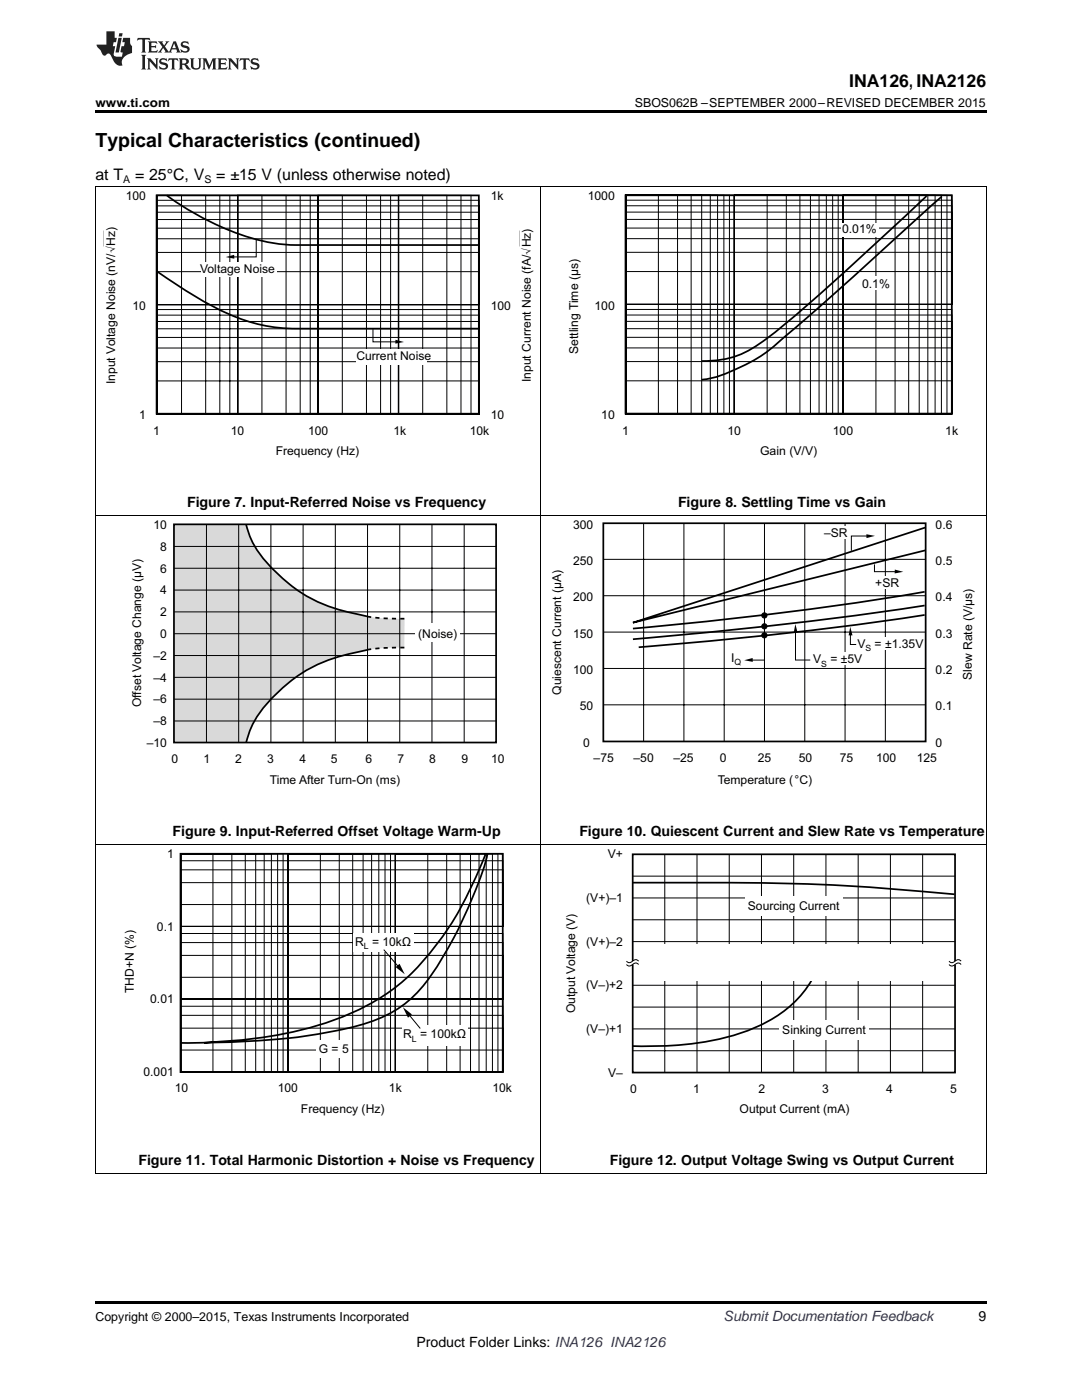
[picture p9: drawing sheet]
<svg xmlns="http://www.w3.org/2000/svg" width="216mm" height="279mm" viewBox="0 0 216 279" stroke-linecap="round" stroke-linejoin="round" font-family="sans-serif">
<path d="M19 234.2h.2zM196.7 234.2h.1zM19 259.7h177.8v.5h-177.8z" fill="#000"/>
<g fill="none" stroke="#000" stroke-width=".2">
<path d="M19.1 168.6v65.6M36 170.4h20.5v43.5h-20.5zM36 170.4h19.4v43.5h-19.4zM36 170.4h18.2v43.5h-18.2zM36 170.4h16.7v43.5h-16.7zM36 170.4h15v43.5h-15zM36 170.4h12.9v43.5h-12.9zM36 170.4h10.3v43.5h-10.3zM36 170.4h6.5v43.5h-6.5zM36 170.4h64.3v14.5h-64.3zM36 171.8h64.3v13.1h-64.3zM36 173.6h64.3v11.3h-64.3z"/>
<path d="M36 176.2h64.3v8.7h-64.3zM57.5 170.4h21.4v43.5h-21.4zM57.5 170.4h20.4v43.5h-20.4zM57.5 170.4h19.3v43.5h-19.3zM57.5 170.4h18.1v43.5h-18.1zM57.5 170.4h16.7v43.5h-16.7zM57.5 170.4h15v43.5h-15zM57.5 170.4h12.9v43.5h-12.9zM57.5 170.4h10.2v43.5h-10.2zM57.5 170.4h6.4v43.5h-6.4zM78.9 170.4h20.5v43.5h-20.5zM78.9 170.4h19.4v43.5h-19.4z"/>
<path d="M78.9 170.4h18.1v43.5h-18.1zM78.9 170.4h16.7v43.5h-16.7zM78.9 170.4h15v43.5h-15zM78.9 170.4h12.9v43.5h-12.9zM78.9 170.4h10.2v43.5h-10.2zM78.9 170.4h6.5v43.5h-6.5zM107.9 168.6v65.6M196.8 168.6v65.6M36 180.5h64.3v4.4h-64.3zM36 186.3h64.3v13.1h-64.3zM36 188.1h64.3v11.3h-64.3zM36 190.7h64.3v8.7h-64.3z"/>
<path d="M36 195h64.3v4.4h-64.3zM36 199.4h64.3v14.5h-64.3zM36 200.8h64.3v13.1h-64.3zM36 202.6h64.3v11.3h-64.3zM36 205.2h64.3v8.7h-64.3zM36 209.6h64.3v4.3h-64.3zM19 234.2h177.8"/>
</g>
<g fill="#fff">
<path d="M80.2 204.7h13v4h-13z"/>
<path d="M63.1 207.7h7.1v3.4h-7.1z"/>
<path d="M70.5 186.3h12.2v3.6h-12.2z"/>
</g>
<path d="M78.9 193l.8-.7 1.1 2.1zM80.4 201l1.8 1.4-.8 .7z" fill="#000"/>
<g fill="none" stroke="#000" stroke-width=".2">
<path d="M126.3 174.9h64.3M126.3 179.2h64.3M132.6 170.5v43.5M139.1 170.5v43.5M145.5 170.5v43.5M151.9 170.5v43.5M158.4 170.5v43.5M164.8 170.5v43.5M171.2 170.5v43.5M177.7 170.5v43.5M184.1 170.5v43.5M76.6 189.5l3.3 3.9"/>
<path d="M126.3 183.6h64.3M126.3 187.9h64.3M126.3 196.6h64.3M189.4 192.5a.75 .75 0 0 0 1.2 0 .75 .75 0 0 1 1.2 0M189.4 191.8a.75 .75 0 0 0 1.2 0 .75 .75 0 0 1 1.2 0M81.3 202.1l2.6 3.2M126.3 201h64.3M126.3 205.3h64.3M126.3 209.7h64.3"/>
</g>
<path d="M36 170.4h64.3v43.5h-64.3zM96.9 170.4a67.6 67.6 0 0 1-14.6 23.7 46.2 46.2 0 0 1-21.8 11.3 109.9 109.9 0 0 1-19.8 2.7M97.3 170.5a73.7 73.7 0 0 1-5.7 14.6 64.7 64.7 0 0 1-8 12.6 23.7 23.7 0 0 1-12.6 7.1 113.7 113.7 0 0 1-25.6 3.2l-9.4 .1M126.2 176.2h7.6a475 475 0 0 1 56.7 2.3M126.2 191.8v-21.3h64.4v21.3M126.2 192.5v21.6h64.4v-21.6M162 195.5a25.4 25.4 0 0 1-15.3 11 67.5 67.5 0 0 1-20.5 2.3" fill="none" stroke="#000" stroke-width=".35"/>
<g fill="#fff">
<path d="M148.7 178.9h19.5v3.8h-19.5z"/>
<path d="M155.6 203.6h17.8v3.8h-17.8z"/>
</g>
<path d="M125 192.5a.75 .75 0 0 0 1.2 0 .75 .75 0 0 1 1.2 0M125 191.8a.75 .75 0 0 0 1.2 0 .75 .75 0 0 1 1.2 0" fill="none" stroke="#000" stroke-width=".2"/>
<path d="M128.1 188.5h59.8v7.4h-59.8z" fill="#fff"/>
<path d="M19.1 102.9v65.7M107.9 102.9v65.7M196.8 102.9v65.7M19 168.5h177.8" fill="none" stroke="#000" stroke-width=".2"/>
<path d="M34.7 104.7h14.4a17.6 17.6 0 0 0 5.4 9 30.8 30.8 0 0 0 18 9.1 30.9 30.9 0 0 0 8.2 .7v5.8a38.7 38.7 0 0 0-20.1 4.8 27.4 27.4 0 0 0-10.7 11.5l-.8 2.6h-14.4z" fill="#d9d9d9"/>
<path d="M34.7 104.6h64.3v43.6h-64.3z" fill="none" stroke="#000" stroke-width=".35"/>
<g fill="none" stroke="#000" stroke-width=".2">
<path d="M34.7 109.1h64.3M34.7 113.4h64.3M34.7 117.8h64.3M41.2 104.6v43.6M47.6 104.6v43.6M54.1 104.6v43.6M60.5 104.6v43.6M66.9 104.6v43.6M73.3 104.6v43.6M79.8 104.6v43.6M86.2 104.6v43.6M92.6 104.6v43.6"/>
<path d="M34.7 122.1h64.3M34.7 126.5h64.3M34.7 130.8h64.3M34.7 135.2h64.3M34.7 139.5h64.3M34.7 143.9h64.3M77.4 148.2h10.7"/>
</g>
<path d="M82.9 124.4h8.9v3.7h-8.9z" fill="#fff"/>
<path d="M73.2 129.7a41.9 41.9 0 0 1 8.2-.5M73.2 123a41.9 41.9 0 0 0 8.2 .5" fill="none" stroke="#000" stroke-width=".35" stroke-dasharray=".8 .8" stroke-linecap="butt"/>
<path d="M49.1 104.7a17.6 17.6 0 0 0 5.4 9 31 31 0 0 0 18 9.1l.8 .2M120.4 104.4h64.3v43.6h-64.3zM73.3 129.7a35.8 35.8 0 0 0-14.1 5.4 26.9 26.9 0 0 0-9.3 10.5l-.8 2.6" fill="none" stroke="#000" stroke-width=".35"/>
<path d="M120.4 111.6h64.3M120.4 118.9h64.3M128.4 104.4v43.5M136.5 104.4v43.5M144.5 104.4v43.5M152.5 104.4v43.5M160.6 104.4v43.5M168.6 104.4v43.5M176.7 104.4v43.5M120.4 126.1h64.3M120.4 133.4h64.3M120.4 140.7h64.3" fill="none" stroke="#000" stroke-width=".2"/>
<g fill="#fff">
<path d="M173.9 114.9h6.5v2.6h-6.5z"/>
<path d="M163.7 105h5.8v2.6h-5.8z"/>
</g>
<path d="M173.6 107h-3.7v2.9M174.5 112.6v1.5h4.7" fill="none" stroke="#000" stroke-width=".2"/>
<path d="M172.9 106.6l1.7 .3-1.7 .5zM178.5 113.7l1.7 .4-1.7 .3z" fill="#000"/>
<path d="M162.7 130.2h10.2v2.6h-10.2z" fill="#fff"/>
<path d="M158.7 125.6v6.1h3" fill="none" stroke="#000" stroke-width=".2"/>
<path d="M158.7 124.5l.4 1.7-.7 .1z" fill="#000"/>
<path d="M173.2 127.2h10.2v2.5h-10.2z" fill="#fff"/>
<path d="M152.5 122.8v8.9h-3M169.7 126.3v2.3h1.1" fill="none" stroke="#000" stroke-width=".2"/>
<path d="M148.5 131.8l1.7-.5v.8zM169.7 125.1l.4 1.7h-.8z" fill="#000"/>
<path d="M184.5 118.1a751.1 751.1 0 0 1-58.2 7.3M184.7 105.2l-58.4 19.1 58.3-14.5M184.5 120.8a896.8 896.8 0 0 1-58.2 6.8M184.5 122.7a825.4 825.4 0 0 1-57.1 6.5" fill="none" stroke="#000" stroke-width=".35"/>
<path d="M145 130.6h2.8v2.5h-2.8z" fill="#fff"/>
<g fill="#000">
<circle cx="152.5" cy="126.8" r=".52"/>
<circle cx="152.5" cy="122.8" r=".52"/>
<circle cx="152.5" cy="125" r=".52"/>
</g>
<g fill="none" stroke="#000" stroke-width=".2">
<path d="M19.1 37.2v65.7M31.2 40h64.4v20.8h-64.4zM31.3 39h16.1v43.6h-16.1zM31.3 39h14.6v43.6h-14.6zM31.3 39h12.6v43.6h-12.6zM31.3 39h9.7v43.6h-9.7zM31.3 39h4.9v43.6h-4.9zM47.4 39h16.1v43.6h-16.1zM47.4 39h14.5v43.6h-14.5zM47.4 39h12.5v43.6h-12.5zM47.4 39h9.7v43.6h-9.7zM47.4 39h4.9v43.6h-4.9z"/>
<path d="M63.5 39h16v43.6h-16zM63.5 39h14.4v43.6h-14.4zM63.5 39h12.4v43.6h-12.4zM63.5 39h9.6v43.6h-9.6zM63.5 39h4.8v43.6h-4.8zM79.5 39h14.5v43.6h-14.5zM79.5 39h12.5v43.6h-12.5zM79.5 39h9.7v43.6h-9.7zM79.5 39h4.8v43.6h-4.8zM107.9 37.2v65.7M196.8 37.2v65.7M20.7 46.1v3.1"/>
<path d="M31.2 41.1h64.4v19.7h-64.4zM31.2 42.4h64.4v18.4h-64.4zM31.2 43.8h64.4v17h-64.4zM31.2 45.5h64.4v15.3h-64.4zM31.2 47.7h64.4v13.1h-64.4zM31.2 50.4h64.4v10.4h-64.4zM31.2 54.2h64.4v6.6h-64.4zM103.6 46.1v3.1M31.2 60.8h64.4v21.8h-64.4zM31.2 61.8h64.4v20.8h-64.4zM31.2 62.9h64.4v19.7h-64.4zM31.2 64.2h64.4v18.4h-64.4z"/>
<path d="M31.2 65.6h64.4v17h-64.4zM31.2 67.3h64.4v15.3h-64.4zM31.2 69.5h64.4v13.1h-64.4zM31.2 72.2h64.4v10.4h-64.4zM31.2 76h64.4v6.6h-64.4zM19 102.9h177.8"/>
<circle cx="152.5" cy="126.8" r=".52"/>
<circle cx="152.5" cy="122.8" r=".52"/>
<circle cx="152.5" cy="125" r=".52"/>
</g>
<path d="M31.2 39h64.3v43.6h-64.3zM33.3 39a54.1 54.1 0 0 0 21.5 9.6 105.5 105.5 0 0 0 13.1 .3h27.6M31.2 54.1a76.8 76.8 0 0 0 16.8 9.5 35.2 35.2 0 0 0 13.8 2h33.8" fill="none" stroke="#000" stroke-width=".35"/>
<path d="M71 69.7h14v3.1h-14z" fill="#fff"/>
<path d="M51.1 47.8v3.5h-5M74.4 65.7v2.5h5.2" fill="none" stroke="#000" stroke-width=".2"/>
<path d="M45 51.3l1.7-.4 .1 .7zM78.9 67.8l1.7 .5-1.7 .3z" fill="#000"/>
<path d="M40.1 52.4h15.1v2.9h-15.1z" fill="#fff"/>
<g fill="none" stroke="#000" stroke-width=".2">
<path d="M124.8 40h65.1v20.8h-65.1zM124.8 39h65.1v21.8h-65.1zM124.8 39h20.7v43.6h-20.7zM124.8 39h19.6v43.6h-19.6zM124.8 39h18.4v43.6h-18.4zM124.8 39h16.9v43.6h-16.9zM124.8 39h15.2v43.6h-15.2zM124.8 39h13.1v43.6h-13.1zM124.8 39h10.4v43.6h-10.4zM124.8 39h6.6v43.6h-6.6zM146.5 39h20.8v43.6h-20.8zM146.5 39h19.6v43.6h-19.6z"/>
<path d="M146.5 39h18.4v43.6h-18.4zM146.5 39h16.9v43.6h-16.9zM146.5 39h15.2v43.6h-15.2zM146.5 39h13.1v43.6h-13.1zM146.5 39h10.4v43.6h-10.4zM146.5 39h6.6v43.6h-6.6zM146.5 39h21.7v43.6h-21.7zM168.2 39h20.8v43.6h-20.8zM168.2 39h19.6v43.6h-19.6zM168.2 39h18.4v43.6h-18.4zM168.2 39h16.9v43.6h-16.9zM168.2 39h15.2v43.6h-15.2z"/>
<path d="M168.2 39h13.1v43.6h-13.1zM168.2 39h10.4v43.6h-10.4zM168.2 39h6.6v43.6h-6.6zM124.8 41.1h65.1v19.7h-65.1zM124.8 42.3h65.1v18.5h-65.1zM124.8 43.8h65.1v17h-65.1zM124.8 45.5h65.1v15.3h-65.1zM124.8 47.6h65.1v13.2h-65.1zM124.8 50.4h65.1v10.4h-65.1zM124.8 54.2h65.1v6.6h-65.1zM124.8 61.8h65.1v20.8h-65.1zM124.8 62.9h65.1v19.7h-65.1z"/>
<path d="M124.8 64.1h65.1v18.5h-65.1zM124.8 65.6h65.1v17h-65.1zM124.8 67.3h65.1v15.3h-65.1zM124.8 69.4h65.1v13.2h-65.1zM124.8 72.2h65.1v10.4h-65.1zM124.8 76h65.1v6.6h-65.1z"/>
</g>
<path d="M124.8 39h65.1v43.5h-65.1z" fill="none" stroke="#000" stroke-width=".35"/>
<g fill="#fff">
<path d="M167.8 44.5h7.5v2.8h-7.5z"/>
<path d="M171.8 55.2h6.3v2.7h-6.3z"/>
</g>
<path d="M184.9 39.1a676.7 676.7 0 0 1-30.5 27.4 23.4 23.4 0 0 1-9.3 5.1l-2.4 .3-2.7 .2M187.9 39.2l-3.9 3.5a714.3 714.3 0 0 1-31.4 27.8 35 35 0 0 1-11.7 5.2l-.9 .1" fill="none" stroke="#000" stroke-width=".35"/>
<path d="M19 37.2h177.8" fill="none" stroke="#000" stroke-width=".2"/>
<path d="M19 22h177.8v.5h-177.8z" fill="#000"/>
<g fill="#231f20">
<path d="M27.5 7.6l-.1 .5 .4-.2h.6v.1v2.1l-.2 .4h1l-.3-.4v-2.1l.1-.1h.5l.5 .2-.2-.5zM29.5 8.3l.2 .3v1.5l-.2 .4h1.8l.2-.6a1.04 1.04 0 0 1-1.3 .2v-.7h.6l.3 .2v-.6l-.3 .2h-.6v-.6l.8-.1 .4 .3-.2-.5zM31.5 8.3l.9 1.1-.9 1.1h.8l-.2-.2 .5-.7 .4 .7-.2 .2h1.5l-.1-.2 .1-.4h.9l.1 .4-.2 .2h1l-.3-.3-.7-1.9h-.5l-.9 2-.8-1 .9-1h-.8l.1 .3-.3 .5-.4-.6 .2-.2zM34.7 8.6l.4 1h-.7zM36.3 8.4a.63 .63 0 0 0-.2 .7 .63 .63 0 0 0 .6 .4l.6 .2 .1 .2a.75 .75 0 0 1-.7 .4 .75 .75 0 0 1-.6-.5l.1 .7 .1-.1a1.11 1.11 0 0 0 1.5-.6 1.13 1.13 0 0 0-1.2-.8l-.1-.4a1.04 1.04 0 0 1 1.2 .2l-.2-.5-.1 .1-.5-.2zM28.2 10.9l.2 .4v2.2l-.2 .4h1l-.3-.4v-2.2l.3-.4zM29.3 11.6l.3 .4v1.5l-.3 .4h.8l-.2-.4v-1.3l1.5 1.7v-1.9l.2-.4h-.7l.2 .4v.9l-1.1-1.3zM32 11.8a.62 .62 0 0 0-.2 .7 .62 .62 0 0 0 .6 .4l.6 .1 .1 .3a.76 .76 0 0 1-.7 .3 .76 .76 0 0 1-.6-.4l.1 .7 .1-.1a1.11 1.11 0 0 0 1.5-.6 1.13 1.13 0 0 0-1.2-.8l-.1-.4a1.04 1.04 0 0 1 1.2 .2l-.2-.6-.1 .1-.5-.1zM33.7 11.6l-.2 .6a.61 .61 0 0 1 .8-.3v1.6l-.2 .4h.9l-.2-.4v-1.6a.63 .63 0 0 1 .8 .3l-.2-.6zM35.6 11.6l.3 .4v1.5l-.3 .4h1l-.2-.2v-.8l.5 .2a.76 .76 0 0 0 1.2 .7l-1-1a.58 .58 0 0 0 .6-.5 .58 .58 0 0 0-.5-.6zM36.4 11.9h.1a.45 .45 0 0 1 .5 .1 .45 .45 0 0 1 .1 .5l-.7 .2zM37.9 11.6l.2 .2a2.17 2.17 0 0 0 .3 1.9 .99 .99 0 0 0 1.6-.6v-1.1l.2-.4h-.7l.2 .2a1.92 1.92 0 0 1-.2 1.8 .6 .6 0 0 1-.9-.5v-1.1l.2-.4zM40.4 11.6l.2 .4v1.5l-.2 .4h.7l-.2-.4v-1.4l.8 1.8 .8-1.8v1.4l-.2 .4h.9l-.2-.4v-1.5l.2-.4h-.8l-.6 1.5-.6-1.5zM43.4 11.6l.2 .4v1.5l-.2 .4h1.8l.2-.6a1.04 1.04 0 0 1-1.3 .1v-.6h.5l.4 .2v-.6l-.4 .2h-.5v-.7h.8l.3 .3-.1-.6zM45.5 11.6l.2 .4v1.5l-.2 .4h.7l-.2-.4v-1.3l1.5 1.7v-1.9l.2-.4h-.7l.2 .4v.9l-1.1-1.3zM47.9 11.6l-.1 .6a.61 .61 0 0 1 .8-.3v1.6l-.3 .4h1l-.3-.4 .1-1.6a.63 .63 0 0 1 .7 .3l-.1-.6zM50.2 11.8a.62 .62 0 0 0-.2 .7 .62 .62 0 0 0 .6 .4l.6 .1 .2 .3a.76 .76 0 0 1-.8 .3 .76 .76 0 0 1-.6-.4l.1 .7 .2-.1a1.11 1.11 0 0 0 1.5-.6 1.13 1.13 0 0 0-1.3-.8l-.1-.4a1.04 1.04 0 0 1 1.2 .2l-.1-.6-.2 .1-.5-.1z"/>
<path d="M21.2 6.3v2.6h-1.9l.1 .4 .7 .9a.91 .91 0 0 0 1 .8 .56 .56 0 0 1 .5-.3 .56 .56 0 0 1 .5 .3l.4 .8a1.53 1.53 0 0 0 1.9 1.2 1.54 1.54 0 0 1 1-2.1l.9-.3v-1.4a1.52 1.52 0 0 1-.3-1.6h-1.4l-.2 .8h.5l-.2 .8h-.4l-.2 1v.2l.4 .1-.2 .8a1.93 1.93 0 0 1-1.6-.3l.3-1.8h-.5l.2-.8h.4l.2-.8h-.4v-1.3zM23.6 7.6l-.6 2.9h.7l.6-2.9zM23.8 6.6l-.1 .7h.6l.2-.7z"/>
</g>
<text font-size="3.9" x="19" y="29.3">Typical Characteristics (continued)</text>
<text font-size="3.5" x="169.4" y="17.3">INA126, INA2126</text>
<g font-size="3.2">
<text x="19" y="36">at T</text>
<text x="27" y="36">= 25°C, V</text>
<text x="43.1" y="36">= ±15 V (unless otherwise noted)</text>
</g>
<g font-size="2.8">
<text x="37.3" y="101.1">Figure 7. Input-Referred Noise vs Frequency</text>
<text x="135.3" y="101.1">Figure 8. Settling Time vs Gain</text>
<text x="34.4" y="166.8">Figure 9. Input-Referred Offset Voltage Warm-Up</text>
<text x="115.6" y="166.8">Figure 10. Quiescent Current and Slew Rate vs Temperature</text>
<text x="27.6" y="232.4">Figure 11. Total Harmonic Distortion + Noise vs Frequency</text>
<text x="121.7" y="232.4">Figure 12. Output Voltage Swing vs Output Current</text>
<text x="195.3" y="263.6">9</text>
<text x="83.1" y="268.9">Product Folder Links: INA126 INA2126</text>
</g>
<text font-size="2.8" fill="#0000c8" x="144.4" y="263.6">Submit Documentation Feedback</text>
<g font-size="2.5">
<text x="19" y="21.4">www.ti.com</text>
<text x="126.7" y="21.4">SBOS062B –SEPTEMBER 2000–REVISED DECEMBER 2015</text>
<text x="115.3" y="70.6" transform="rotate(-90 115.3 70.6)">Settling Time (µs)</text>
<text x="19" y="263.6">Copyright © 2000–2015, Texas Instruments Incorporated</text>
</g>
<g font-size="2.4">
<text x="25.1" y="40">100</text>
<text x="97.9" y="40">1k</text>
<text x="117.3" y="40">1000</text>
<text x="168" y="46.5">0.01%</text>
<text x="23" y="50.6" transform="rotate(-90 23 50.6)">√</text>
<text x="105.9" y="50.8" transform="rotate(-90 105.9 50.8)">√</text>
<text x="39.9" y="54.6">Voltage Noise</text>
<text x="172" y="57.4">0.1%</text>
<text x="26.4" y="61.8">10</text>
<text x="97.9" y="61.8">100</text>
<text x="118.6" y="61.8">100</text>
<text x="71.1" y="71.9">Current Noise</text>
<text x="23" y="76.7" transform="rotate(-90 23 76.7)">Input Voltage Noise (nV/ Hz)</text>
<text x="105.9" y="76.3" transform="rotate(-90 105.9 76.3)">Input Current Noise (fA/ Hz)</text>
<text x="27.8" y="83.6">1</text>
<text x="97.9" y="83.6">10</text>
<text x="120" y="83.6">10</text>
<text x="30.6" y="86.7">1</text>
<text x="46.1" y="86.7">10</text>
<text x="61.5" y="86.7">100</text>
<text x="78.5" y="86.7">1k</text>
<text x="93.7" y="86.7">10k</text>
<text x="124.1" y="86.7">1</text>
<text x="145.2" y="86.7">10</text>
<text x="166.2" y="86.7">100</text>
<text x="188.6" y="86.7">1k</text>
<text x="55" y="90.8">Frequency (Hz)</text>
<text x="151.7" y="90.8">Gain (V/V)</text>
<text x="30.6" y="105.6">10</text>
<text x="114.4" y="105.5">300</text>
<text x="164.4" y="107.2">–SR</text>
<text x="186.7" y="105.5">0.6</text>
<text x="32" y="109.9">8</text>
<text x="114.4" y="112.8">250</text>
<text x="186.7" y="112.8">0.5</text>
<text x="32" y="114.3">6</text>
<text x="32" y="118.6">4</text>
<text x="174.6" y="117.1">+SR</text>
<text x="32" y="123">2</text>
<text x="114.4" y="120">200</text>
<text x="186.7" y="120">0.4</text>
<text x="30.6" y="131.7">–2</text>
<text x="32" y="127.3">0</text>
<text x="83.5" y="127.3">(Noise)</text>
<text x="114.4" y="127.3">150</text>
<text x="171.1" y="129.3">V</text>
<text x="174.5" y="129.3">= ±1.35V</text>
<text x="186.7" y="127.3">0.3</text>
<text x="30.6" y="136">–4</text>
<text x="114.4" y="134.5">100</text>
<text x="145.9" y="132.1">I</text>
<text x="162.2" y="132.4">V</text>
<text x="165.7" y="132.4">= ±5V</text>
<text x="186.7" y="134.5">0.2</text>
<text x="194" y="135.7" transform="rotate(-90 194 135.7)">Slew Rate (V/µs)</text>
<text x="28.1" y="141.1" transform="rotate(-90 28.1 141.1)">Offset Voltage Change (µV)</text>
<text x="30.6" y="140.4">–6</text>
<text x="112" y="138.7" transform="rotate(-90 112 138.7)">Quiescent Current (µA)</text>
<text x="115.7" y="141.8">50</text>
<text x="186.7" y="141.8">0.1</text>
<text x="29.3" y="149.1">–10</text>
<text x="30.6" y="144.7">–8</text>
<text x="116.4" y="149">0</text>
<text x="186.7" y="149">0</text>
<text x="34.2" y="152.3">0</text>
<text x="40.6" y="152.3">1</text>
<text x="46.9" y="152.3">2</text>
<text x="53.3" y="152.3">3</text>
<text x="59.7" y="152.3">4</text>
<text x="66" y="152.3">5</text>
<text x="72.9" y="152.3">6</text>
<text x="79.3" y="152.3">7</text>
<text x="85.6" y="152.3">8</text>
<text x="92.1" y="152.3">9</text>
<text x="98" y="152.3">10</text>
<text x="118.5" y="152.2">–75</text>
<text x="126.4" y="152.2">–50</text>
<text x="134.4" y="152.2">–25</text>
<text x="143.7" y="152.2">0</text>
<text x="151.2" y="152.2">25</text>
<text x="159.4" y="152.2">50</text>
<text x="167.5" y="152.2">75</text>
<text x="174.8" y="152.2">100</text>
<text x="182.9" y="152.2">125</text>
<text x="53.9" y="156.5">Time After Turn-On (ms)</text>
<text x="143.2" y="156.5">Temperature (°C)</text>
<text x="33.3" y="171.2">1</text>
<text x="121.3" y="171.3">V+</text>
<text x="31.3" y="185.7">0.1</text>
<text x="117" y="180">(V+)–1</text>
<text x="149.2" y="181.7">Sourcing Current</text>
<text x="70.8" y="188.8">R</text>
<text x="74.2" y="188.8">= 10kΩ</text>
<text x="117" y="188.7">(V+)–2</text>
<text x="117" y="197.4">(V–)+2</text>
<text x="26.7" y="198.2" transform="rotate(-90 26.7 198.2)">THD+N (%)</text>
<text x="30" y="200.2">0.01</text>
<text x="114.8" y="202.2" transform="rotate(-90 114.8 202.2)">Output Voltage (V)</text>
<text x="80.5" y="207.2">R = 100kΩ</text>
<text x="117" y="206.2">(V–)+1</text>
<text x="156.1" y="206.4">Sinking Current</text>
<text x="28.6" y="214.7">0.001</text>
<text x="63.6" y="210.1">G = 5</text>
<text x="121.4" y="214.9">V–</text>
<text x="34.9" y="218">10</text>
<text x="55.4" y="218">100</text>
<text x="77.6" y="218">1k</text>
<text x="98.2" y="218">10k</text>
<text x="125.7" y="218.2">0</text>
<text x="138.3" y="218.2">1</text>
<text x="151.3" y="218.2">2</text>
<text x="164.1" y="218.2">3</text>
<text x="176.8" y="218.2">4</text>
<text x="189.6" y="218.2">5</text>
<text x="60.1" y="222.1">Frequency (Hz)</text>
<text x="147.6" y="222.1">Output Current (mA)</text>
</g>
<g font-size="2.1">
<text x="24.6" y="36.6">A</text>
<text x="40.8" y="36.6">S</text>
</g>
<g font-size="1.7">
<text x="172.7" y="130">S</text>
<text x="146.6" y="132.8">Q</text>
<text x="163.9" y="133">S</text>
<text x="72.6" y="189.5">L</text>
<text x="82.2" y="207.9">L</text>
</g>
</svg>
